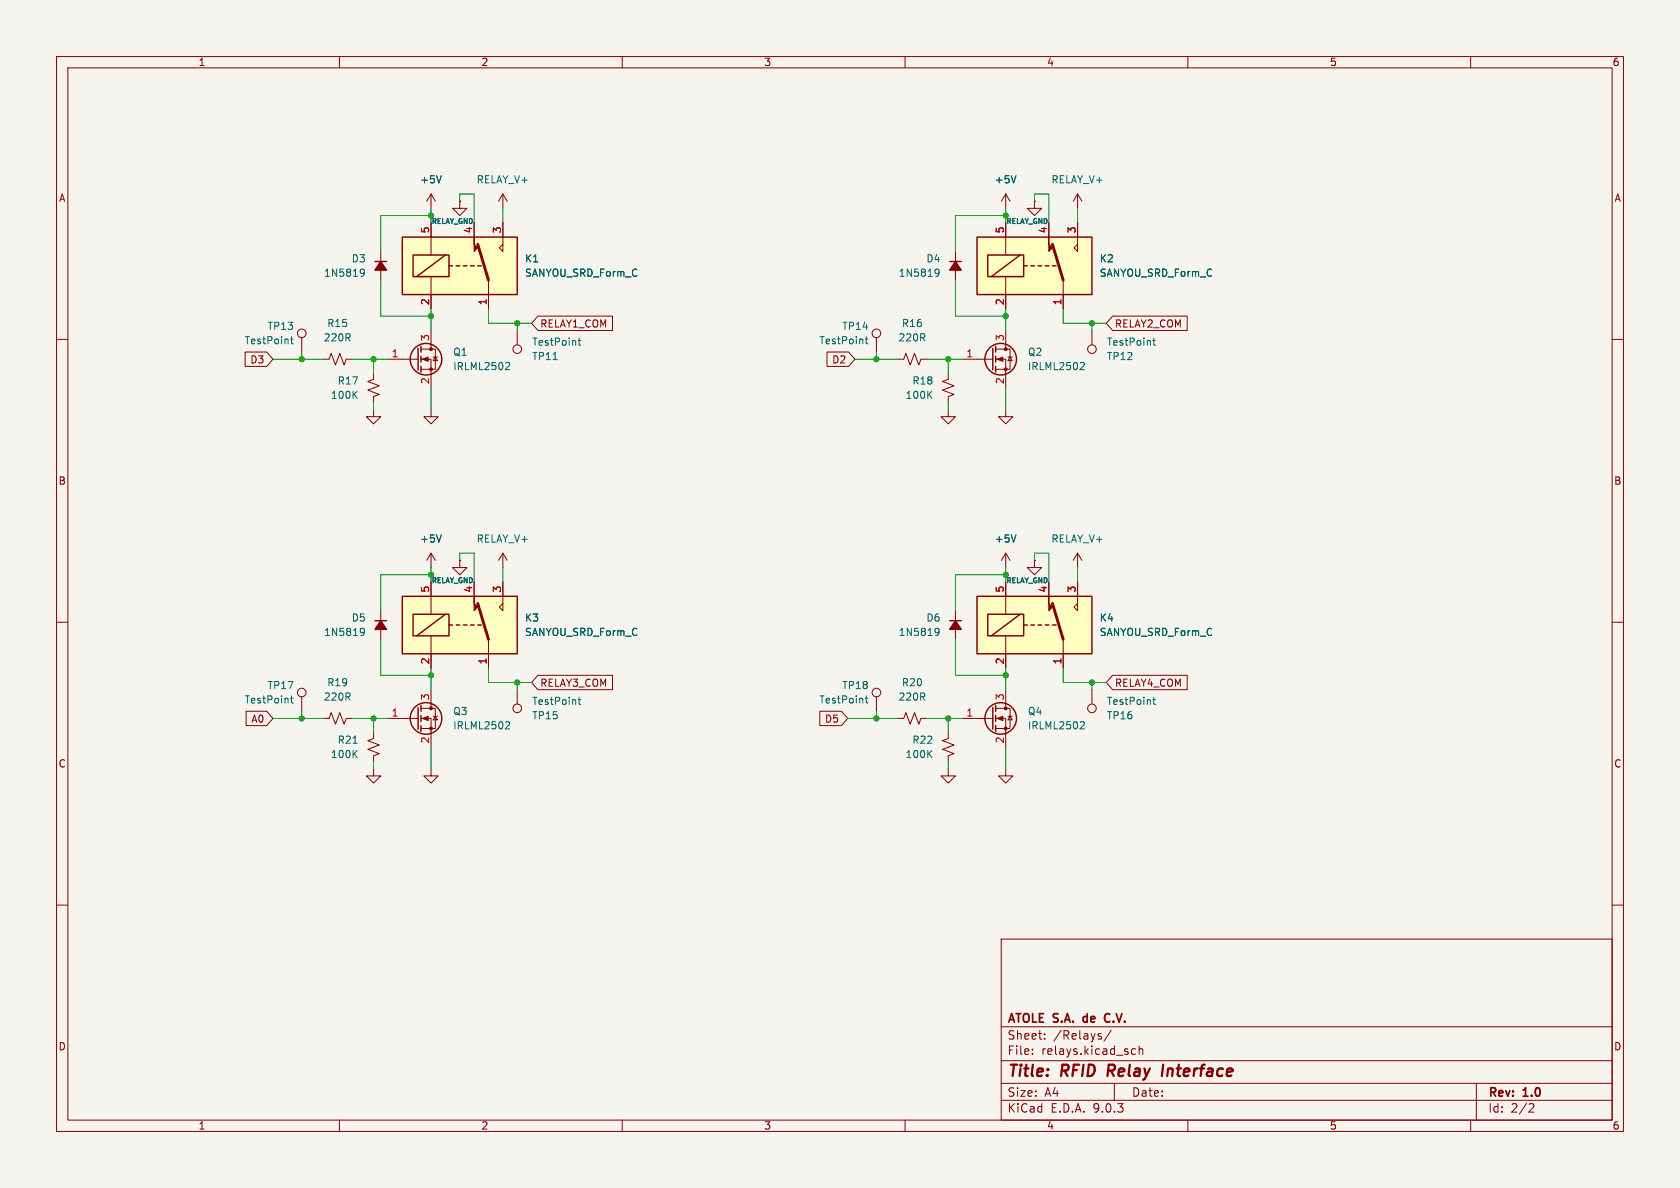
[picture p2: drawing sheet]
<svg xmlns="http://www.w3.org/2000/svg" width="297mm" height="210mm" viewBox="0 0 297 210" stroke-linecap="round" stroke-linejoin="round" font-family="sans-serif">
<path d="M0 0h297v210h-297z" fill="#f5f4ef" stroke="#f5f4ef" stroke-width=".18"/>
<g fill="none" stroke="#840000" stroke-width=".18">
<path d="M10 10h277v190h-277zM12 12h273v186h-273zM60 10v2M110 10v2M160 10v2M210 10v2M260 10v2M10 60h2M285 60h2M10 110h2M285 110h2M57.1 127h1.1l.3-1 .8 2 .8-2 .7 2 .4-1h1"/>
<path d="M66 135.9v1.3h1.3l-1.3 1.2-1.2-1.2h1.2M66 129.5v1.1l-1 .3 2.1 .8-2.1 .8 2.1 .7-1.1 .4v1M10 160h2M177 166h108v32h-108zM285 160h2M60 198v2M110 198v2M160 198v2M177 194.5h108M177 191.5h108M177 187.5h108M177 181.5h108"/>
<path d="M182.5 186.3v.1M182.5 185.5v.1M184.7 183.6v.1M184.7 182.8v.1M194.5 183.2l.2 .2-.2 .3M194.5 182.7l.2 .1M196.5 182.1l-1.3 2M197 191.5v3M200.1 186.3l.2 .1 .4-.1M200.7 185.5l-.4-.1-.2 .1M201.4 185.5l.2-.1 .4 .1v.9M201.4 184.9v1.5"/>
<path d="M210 198v2M260 198v2M261 191.5v6.5M270.5 195.1l.5 .1 .2 .3-1 1.1h1"/>
</g>
<path d="M196 188.2l-.2 2M205.6 188.2l-.2 2" fill="none" stroke="#840000" stroke-width=".4"/>
<path d="M191.6 179.8v.7M196.1 179.3a.58 .58 0 0 0-.6 0 .58 .58 0 0 0-.2 .5M195.3 180a.58 .58 0 0 0 .2 .6 .58 .58 0 0 0 .6 0" fill="none" stroke="#840000" stroke-width=".3"/>
<path d="M62.4 131.4h.7M62.6 133.2l.5 .7M63.1 132.7l-.7 .7" fill="none" stroke="#006464" stroke-width=".18"/>
<path d="M172.7 41.9h20.3v10.2h-20.3z" fill="#ffffc2"/>
<path d="M177.8 39.4v5.7M185.4 39.4v2.5M190.5 39.4v5.1l-.6-.7 .6-.6M177.8 48.9v5.7M188 49.5v5.1" fill="none" stroke="#840000" stroke-width=".18"/>
<path d="M172.7 41.9h20.3v10.2h-20.3zM174.6 45.1h6.4v3.8h-6.4zM180.3 45.1l-5 3.8M181 47h.6M182.2 47h.7M183.5 47h.6M184.8 47h.6M186.1 47h.6" fill="none" stroke="#840000" stroke-width=".25"/>
<path d="M186.1 43.2l1.9 6.3" fill="none" stroke="#840000" stroke-width=".51"/>
<path d="M185.4 41.9v1.3l.7 .6-.7 .7z" fill="#840000" stroke="#840000" stroke-width=".18"/>
<path d="M71.1 41.9h20.3v10.2h-20.3z" fill="#ffffc2"/>
<g fill="none" stroke="#840000" stroke-width=".18">
<path d="M76.2 34.3v2.5M76.2 39.4v5.7M76.2 34.3l-.8 1.3M76.2 34.3l.8 1.3M81.3 35.6v1.2h1.2l-1.2 1.3-1.3-1.3h1.3M81.3 35.6h.1M83.8 39.4v2.5M88.9 39.4v5.1l-.6-.7 .6-.6M88.9 34.3v2.5M88.9 34.3l-.8 1.3M88.9 34.3l.8 1.3M76.2 48.9v5.7"/>
<path d="M86.4 49.5v5.1M154.9 59.7v2.5M168.9 44.5v5M193 58.4v2.6M66 72.4v1.3h1.3l-1.3 1.2-1.2-1.2h1.2M76.2 72.4v1.3h1.3l-1.3 1.2-1.3-1.2h1.3M158.7 63.5h1.1l.3-1 .8 2 .8-2 .7 2 .4-1h1M76.2 97.8v2.5M76.2 97.8l-.8 1.3M76.2 97.8l.8 1.3M81.3 99.1v1.2h1.2l-1.2 1.3-1.3-1.3h1.3M81.3 99.1h.1"/>
<path d="M88.9 97.8v2.5M88.9 97.8l-.8 1.3M88.9 97.8l.8 1.3M177.8 97.8v2.5M177.8 97.8l-.8 1.3M177.8 97.8l.8 1.3M182.9 99.1v1.2h1.2l-1.2 1.3-1.3-1.3h1.3M182.9 99.1h.1M67.3 108v5M167.6 129.5v1.1l-1 .3 2.1 .8-2.1 .8 2.1 .7-1.1 .4v1M170.2 127h5.3M176 125.2h2.6v3.6h-2.6"/>
<path d="M176 127h1.8v5.1M177.8 121.9v3.3M178.2 126.6h.7M178.6 126.6l.3 .7h-.7z"/>
<circle cx="154.9" cy="58.9" r=".76"/>
<circle cx="193" cy="61.7" r=".76"/>
</g>
<g fill="none" stroke="#840000" stroke-width=".25">
<path d="M71.1 41.9h20.3v10.2h-20.3zM73 45.1h6.4v3.8h-6.4zM78.7 45.1l-5 3.8M79.4 47h.6M80.6 47h.7M81.9 47h.6M83.2 47h.6M84.5 47h.6M167.9 46.2h2M66.3 109.7h2M175.5 125.1v3.8M176 124.7v1"/>
<path d="M176 126.5v1M176 128.3v1"/>
<circle cx="176.9" cy="127" r="2.79"/>
</g>
<path d="M84.5 43.2l1.9 6.3" fill="none" stroke="#840000" stroke-width=".51"/>
<g fill="#840000" stroke="#840000" stroke-width=".18">
<path d="M83.8 41.9v1.3l.7 .6-.7 .7z"/>
<path d="M176.3 127l1-.4v.8z"/>
<circle cx="177.8" cy="125.2" r=".25"/>
<circle cx="177.8" cy="128.8" r=".25"/>
</g>
<g fill="none" stroke="#006464" stroke-width=".18">
<path d="M78 31.1l-.4 1.2M153 59.9h.4M153.1 59.5v1.1l.3 .2M165.4 47.6h.4l.2 .1a.84 .84 0 0 1-.3 1.1h-.3M166 48.1l-.2 .3-.4-.1M204 59.8v1.1l.3 .1M203.8 60.2h.5M78 94.6l-.4 1.2M179.6 94.6l-.4 1.2M63.8 111.1h.4l.2 .1a.84 .84 0 0 1-.3 1.1h-.3M64.4 111.6l-.2 .3-.4-.1M164.2 133.2l.5 .7"/>
<path d="M164.7 132.7l-.7 .7M191.2 127.6h.4l.1 .3-.8 .9h.8"/>
</g>
<g fill="#840000" stroke="#840000" stroke-width=".25">
<path d="M67.3 109.7l1 1.6h-2z"/>
<path d="M168.9 46.2l1 1.6h-2z"/>
</g>
<path d="M172.7 105.4h20.3v10.2h-20.3z" fill="#ffffc2"/>
<g fill="none" stroke="#840000" stroke-width=".18">
<path d="M177.8 34.3v2.5M177.8 34.3l-.8 1.3M177.8 34.3l.8 1.3M182.9 35.6v1.2h1.2l-1.2 1.3-1.3-1.3h1.3M182.9 35.6h.1M190.5 34.3v2.5M190.5 34.3l-.8 1.3M190.5 34.3l.8 1.3M53.3 59.7v2.5M67.3 44.5v5M76.2 58.4v3.3M177.8 58.4v3.3"/>
<path d="M57.1 63.5h1.1l.3-1 .8 2 .8-2 .7 2 .4-1h1M66 66v1.1l-1 .3 2.1 .8-2.1 .8 2.1 .7-1.1 .4v1M68.6 63.5h5.3M74.4 61.7h2.6v3.6h-2.6M74.4 63.5h1.8v5.1M76.6 63.1h.7M77 63.1l.3 .7h-.7zM167.6 72.4v1.3h1.3l-1.3 1.2-1.2-1.2h1.2M167.6 66v1.1l-1 .3 2.1 .8-2.1 .8 2.1 .7-1.1 .4v1M170.2 63.5h5.3M176 61.7h2.6v3.6h-2.6M176 63.5h1.8v5.1"/>
<path d="M177.8 72.4v1.3h1.3l-1.3 1.2-1.3-1.2h1.3M178.2 63.1h.7M178.6 63.1l.3 .7h-.7zM190.5 97.8v2.5M190.5 97.8l-.8 1.3M190.5 97.8l.8 1.3M168.9 108v5M177.8 102.9v5.7M177.8 112.4v5.7M185.4 102.9v2.5M188 113v5.1M190.5 102.9v5.1l-.6-.7 .6-.6"/>
<path d="M53.3 123.2v2.5M154.9 123.2v2.5M158.7 127h1.1l.3-1 .8 2 .8-2 .7 2 .4-1h1M167.6 135.9v1.3h1.3l-1.3 1.2-1.2-1.2h1.2M177.8 135.9v1.3h1.3l-1.3 1.2-1.3-1.2h1.3M193 121.9v2.6"/>
<circle cx="53.3" cy="58.9" r=".76"/>
<circle cx="53.3" cy="122.4" r=".76"/>
<circle cx="154.9" cy="122.4" r=".76"/>
<circle cx="193" cy="125.2" r=".76"/>
</g>
<g fill="none" stroke="#840000" stroke-width=".25">
<path d="M66.3 46.2h2M73.9 61.6v3.8M74.4 61.2v1M74.4 63v1M74.4 64.8v1M175.5 61.6v3.8M176 61.2v1M176 63v1M176 64.8v1M167.9 109.7h2M172.7 105.4h20.3v10.2h-20.3zM174.6 108.6h6.4v3.8h-6.4z"/>
<path d="M180.3 108.6l-5 3.8M181 110.5h.6M182.2 110.5h.7M183.5 110.5h.6M184.8 110.5h.6M186.1 110.5h.6"/>
<circle cx="75.3" cy="63.5" r="2.79"/>
<circle cx="176.9" cy="63.5" r="2.79"/>
</g>
<path d="M186.1 106.7l1.9 6.3" fill="none" stroke="#840000" stroke-width=".51"/>
<g fill="#840000" stroke="#840000" stroke-width=".18">
<path d="M185.4 105.4v1.3l.7 .6-.7 .7z"/>
<path d="M74.7 63.5l1-.4v.8z"/>
<path d="M176.3 63.5l1-.4v.8z"/>
<circle cx="76.2" cy="61.7" r=".25"/>
<circle cx="76.2" cy="65.3" r=".25"/>
<circle cx="177.8" cy="61.7" r=".25"/>
<circle cx="177.8" cy="65.3" r=".25"/>
</g>
<g fill="none" stroke="#006464" stroke-width=".18">
<path d="M179.6 31.1l-.4 1.2M51.4 59.9h.4M51.5 59.5v1.1l.3 .2M63.8 47.6h.4l.2 .1a.84 .84 0 0 1-.3 1.1h-.3M64.4 48.1l-.2 .3-.4-.1M62.6 69.7l.5 .7M63.1 69.2l-.7 .7M89.6 64.1h.4l.1 .3-.8 .9h.8M164.2 69.7l.5 .7M164.7 69.2l-.7 .7M191.2 64.1h.4l.1 .3-.8 .9h.8M165.4 111.1h.4l.2 .1a.84 .84 0 0 1-.3 1.1h-.3"/>
<path d="M166 111.6l-.2 .3-.4-.1M51.4 123.4h.4M51.5 123v1.1l.3 .2M153 123.4h.4M153.1 123v1.1l.3 .2M203.8 123.7h.5M204 123.3v1.1l.3 .1"/>
</g>
<g fill="#840000" stroke="#840000" stroke-width=".25">
<path d="M168.9 109.7l1 1.6h-2z"/>
<path d="M67.3 46.2l1 1.6h-2z"/>
</g>
<path d="M71.1 105.4h20.3v10.2h-20.3z" fill="#ffffc2"/>
<g fill="none" stroke="#840000" stroke-width=".18">
<path d="M76.2 39.4v2.5M81.3 35.6h.1M83.8 39.4v2.5M88.9 39.4v2.5M177.8 39.4v2.5M182.9 35.6h.1M185.4 39.4v2.5M190.5 39.4v2.5M76.2 52.1v2.5M86.4 52.1v2.5M91.4 58.4v2.6M95.1 55.9h13.2v2.5h-13.2l-1.1-1.2z"/>
<path d="M177.8 52.1v2.5M188 52.1v2.5M196.7 55.9h13.2v2.5h-13.2l-1.1-1.2zM43.3 62.2h3.8l1.2 1.3-1.2 1.3h-3.8zM146.2 62.2h3.8l1.1 1.3-1.1 1.3h-3.8zM81.3 99.1h.1M182.9 99.1h.1M76.2 102.9v5.7M76.2 112.4v5.7M83.8 102.9v2.5M86.4 113v5.1M88.9 102.9v5.1l-.6-.7 .6-.6"/>
<path d="M95.1 119.4h13.2v2.5h-13.2l-1.1-1.2zM177.8 102.9v2.5M177.8 115.6v2.5M185.4 102.9v2.5M188 115.6v2.5M190.5 102.9v2.5M196.7 119.4h13.2v2.5h-13.2l-1.1-1.2zM43.5 125.7h3.6l1.2 1.3-1.2 1.3h-3.6zM68.6 127h5.3M74.4 125.2h2.6v3.6h-2.6M74.4 127h1.8v5.1M76.2 135.9v1.3h1.3l-1.3 1.2-1.3-1.2h1.3"/>
<path d="M76.2 121.9v3.3M76.6 126.6h.7M77 126.6l.3 .7h-.7zM91.4 121.9v2.6M144.9 125.7h3.8l1.2 1.3-1.2 1.3h-3.8z"/>
<circle cx="91.4" cy="61.7" r=".76"/>
<circle cx="91.4" cy="125.2" r=".76"/>
</g>
<g fill="none" stroke="#840000" stroke-width=".25">
<path d="M71.1 105.4h20.3v10.2h-20.3zM73 108.6h6.4v3.8h-6.4zM78.7 108.6l-5 3.8M79.4 110.5h.6M80.6 110.5h.7M81.9 110.5h.6M83.2 110.5h.6M84.5 110.5h.6M73.9 125.1v3.8M74.4 124.7v1M74.4 126.5v1M74.4 128.3v1"/>
<circle cx="75.3" cy="127" r="2.79"/>
</g>
<path d="M84.5 106.7l1.9 6.3" fill="none" stroke="#840000" stroke-width=".51"/>
<g fill="#840000" stroke="#840000" stroke-width=".18">
<path d="M83.8 105.4v1.3l.7 .6-.7 .7z"/>
<path d="M74.7 127l1-.4v.8z"/>
<circle cx="76.2" cy="125.2" r=".25"/>
<circle cx="76.2" cy="128.8" r=".25"/>
</g>
<path d="M78 31.1l-.4 1.2M179.6 31.1l-.4 1.2M102.4 59.8v1.1l.3 .1M97.8 63.6h.7M102.2 60.2h.5M78 94.6l-.4 1.2M179.6 94.6l-.4 1.2M89.6 127.6h.4l.1 .3-.8 .9h.8M102.2 123.7h.5M102.4 123.3v1.1l.3 .1" fill="none" stroke="#006464" stroke-width=".18"/>
<g fill="none" stroke="#009600" stroke-width=".18">
<path d="M76.2 38.1h-8.9v6.4M76.2 36.8v2.6M81.3 35.6v-1.3h2.5v5.1M88.9 36.8v2.6M177.8 36.8v2.6M177.8 38.1h-8.9v6.4M182.9 35.6v-1.3h2.5v5.1M190.5 36.8v2.6M67.3 49.5v6.4h8.9M76.2 54.6v3.8M86.4 54.6v2.6h7.6M91.4 57.2v1.2"/>
<path d="M168.9 49.5v6.4h8.9M177.8 54.6v3.8M188 54.6v2.6h7.6M193 57.2v1.2M48.3 63.5h8.8M53.3 62.2v1.3M62.2 63.5h6.4M66 63.5v2.5M66 71.1v1.3M76.2 68.6v3.8M151.1 63.5h7.6M154.9 62.2v1.3"/>
<path d="M163.8 63.5h6.4M167.6 63.5v2.5M167.6 71.1v1.3M177.8 68.6v3.8M81.3 99.1v-1.3h2.5v5.1M182.9 99.1v-1.3h2.5v5.1M67.3 113v6.4h8.9M76.2 100.3v2.6M76.2 118.1v3.8M76.2 101.6h-8.9v6.4M86.4 118.1v2.6h7.6M88.9 100.3v2.6"/>
<path d="M168.9 113v6.4h8.9M177.8 100.3v2.6M177.8 118.1v3.8M177.8 101.6h-8.9v6.4M188 118.1v2.6h7.6M190.5 100.3v2.6M48.3 127h8.8M53.3 125.7v1.3M62.2 127h6.4M66 127v2.5M66 134.6v1.3M76.2 132.1v3.8"/>
<path d="M91.4 120.7v1.2M149.9 127h8.8M154.9 125.7v1.3M163.8 127h6.4M167.6 127v2.5M167.6 134.6v1.3M177.8 132.1v3.8M193 120.7v1.2"/>
</g>
<g fill="#009600" stroke="#009600" stroke-width=".18">
<circle cx="177.8" cy="38.1" r=".46"/>
<circle cx="177.8" cy="55.9" r=".46"/>
<circle cx="154.9" cy="63.5" r=".46"/>
<circle cx="193" cy="57.2" r=".46"/>
<circle cx="167.6" cy="63.5" r=".46"/>
<circle cx="76.2" cy="38.1" r=".46"/>
<circle cx="91.4" cy="57.2" r=".46"/>
<circle cx="66" cy="63.5" r=".46"/>
<circle cx="76.2" cy="55.9" r=".46"/>
<circle cx="53.3" cy="63.5" r=".46"/>
<circle cx="53.3" cy="127" r=".46"/>
<circle cx="76.2" cy="119.4" r=".46"/>
<circle cx="91.4" cy="120.7" r=".46"/>
<circle cx="66" cy="127" r=".46"/>
<circle cx="76.2" cy="101.6" r=".46"/>
<circle cx="193" cy="120.7" r=".46"/>
<circle cx="177.8" cy="119.4" r=".46"/>
<circle cx="177.8" cy="101.6" r=".46"/>
<circle cx="154.9" cy="127" r=".46"/>
<circle cx="167.6" cy="127" r=".46"/>
</g>
<g font-size="2.8" fill="#840000">
<text x="178" y="190.9">Title:</text>
<text x="187.7" y="190.9">RFID</text>
<text x="196.6" y="190.9">Relay</text>
<text x="207.1" y="190.9">Interface</text>
</g>
<g font-size="2.1" fill="#840000">
<text x="178" y="184">Sheet:</text>
<text x="178" y="181.2">ATOLE S.A.</text>
<text x="186.2" y="184">/Relays/</text>
<text x="192.2" y="181.2">de</text>
<text x="196.6" y="181.2">C.V.</text>
<text x="178" y="186.7">File:</text>
<text x="184.1" y="186.7">relays.kicad_sch</text>
<text x="178" y="196.9">KiCad</text>
<text x="178" y="194.1">Size:</text>
<text x="184.7" y="194.1">A4</text>
<text x="185.7" y="196.9">E.D.A.</text>
<text x="193.3" y="196.9">9.0.3</text>
<text x="200" y="194.1">Date:</text>
<text x="263" y="194.3">Rev:</text>
<text x="263" y="196.9">Id:</text>
<text x="267.1" y="196.9">2/2</text>
<text x="269.4" y="194.3">1.0</text>
</g>
<g font-size="1.8" fill="#840000">
<text x="35" y="11.9">1</text>
<text x="85" y="11.9">2</text>
<text x="135" y="11.9">3</text>
<text x="185" y="11.9">4</text>
<text x="235" y="11.9">5</text>
<text x="285" y="11.9">6</text>
<text x="10.3" y="35.9">A</text>
<text x="285.3" y="35.9">A</text>
<text x="95.4" y="58.1">RELAY1_COM</text>
<text x="197" y="58.1">RELAY2_COM</text>
<text x="44.1" y="64.5">D3</text>
<text x="147" y="64.5">D2</text>
<text x="10.3" y="85.9">B</text>
<text x="285.3" y="85.9">B</text>
<text x="95.4" y="121.6">RELAY3_COM</text>
<text x="197" y="121.6">RELAY4_COM</text>
<text x="44.3" y="128">A0</text>
<text x="145.7" y="128">D5</text>
<text x="10.3" y="135.9">C</text>
<text x="285.3" y="135.9">C</text>
<text x="10.3" y="185.9">D</text>
<text x="285.3" y="185.9">D</text>
<text x="35" y="199.9">1</text>
<text x="85" y="199.9">2</text>
<text x="135" y="199.9">3</text>
<text x="185" y="199.9">4</text>
<text x="235" y="199.9">5</text>
<text x="285" y="199.9">6</text>
</g>
<g font-size="1.8" fill="#006464">
<text x="74.2" y="32.6">+5V</text>
<text x="84.2" y="32.6">RELAY_V+</text>
<text x="175.8" y="32.6">+5V</text>
<text x="185.8" y="32.6">RELAY_V+</text>
<text x="62.1" y="46.6">D3</text>
<text x="92.7" y="46.6">K1</text>
<text x="163.7" y="46.6">D4</text>
<text x="194.3" y="46.6">K2</text>
<text x="57.2" y="49.1">1N5819</text>
<text x="92.7" y="49.1">SANYOU_SRD_Form_C</text>
<text x="158.8" y="49.1">1N5819</text>
<text x="194.3" y="49.1">SANYOU_SRD_Form_C</text>
<text x="47.2" y="58.5">TP13</text>
<text x="57.7" y="58">R15</text>
<text x="148.8" y="58.5">TP14</text>
<text x="159.3" y="58">R16</text>
<text x="43.1" y="61.1">TestPoint</text>
<text x="57.1" y="60.6">220R</text>
<text x="80" y="63.1">Q1</text>
<text x="80" y="65.6">IRLML2502</text>
<text x="94" y="61.3">TestPoint</text>
<text x="94" y="63.9">TP11</text>
<text x="144.7" y="61.1">TestPoint</text>
<text x="158.7" y="60.6">220R</text>
<text x="181.6" y="63.1">Q2</text>
<text x="181.6" y="65.6">IRLML2502</text>
<text x="195.6" y="61.3">TestPoint</text>
<text x="195.6" y="63.9">TP12</text>
<text x="58.4" y="70.7">100K</text>
<text x="59.6" y="68.2">R17</text>
<text x="160" y="70.7">100K</text>
<text x="161.2" y="68.2">R18</text>
<text x="74.2" y="96.1">+5V</text>
<text x="84.2" y="96.1">RELAY_V+</text>
<text x="175.8" y="96.1">+5V</text>
<text x="185.8" y="96.1">RELAY_V+</text>
<text x="57.2" y="112.6">1N5819</text>
<text x="62.1" y="110.1">D5</text>
<text x="92.7" y="110.1">K3</text>
<text x="92.7" y="112.6">SANYOU_SRD_Form_C</text>
<text x="158.8" y="112.6">1N5819</text>
<text x="163.7" y="110.1">D6</text>
<text x="194.3" y="110.1">K4</text>
<text x="194.3" y="112.6">SANYOU_SRD_Form_C</text>
<text x="43.1" y="124.6">TestPoint</text>
<text x="47.2" y="122">TP17</text>
<text x="57.1" y="124.1">220R</text>
<text x="57.7" y="121.5">R19</text>
<text x="94" y="124.8">TestPoint</text>
<text x="144.7" y="124.6">TestPoint</text>
<text x="148.8" y="122">TP18</text>
<text x="158.7" y="124.1">220R</text>
<text x="159.3" y="121.5">R20</text>
<text x="195.6" y="124.8">TestPoint</text>
<text x="59.6" y="131.7">R21</text>
<text x="80" y="126.6">Q3</text>
<text x="80" y="129.1">IRLML2502</text>
<text x="94" y="127.4">TP15</text>
<text x="161.2" y="131.7">R22</text>
<text x="181.6" y="126.6">Q4</text>
<text x="181.6" y="129.1">IRLML2502</text>
<text x="195.6" y="127.4">TP16</text>
<text x="58.4" y="134.2">100K</text>
<text x="160" y="134.2">100K</text>
</g>
<g font-size="1.8" fill="#a90000">
<text x="75.9" y="41.3" transform="rotate(-90 75.9 41.3)">5</text>
<text x="83.6" y="41.3" transform="rotate(-90 83.6 41.3)">4</text>
<text x="88.6" y="41.3" transform="rotate(-90 88.6 41.3)">3</text>
<text x="177.5" y="41.3" transform="rotate(-90 177.5 41.3)">5</text>
<text x="185.2" y="41.3" transform="rotate(-90 185.2 41.3)">4</text>
<text x="190.2" y="41.3" transform="rotate(-90 190.2 41.3)">3</text>
<text x="75.9" y="54" transform="rotate(-90 75.9 54)">2</text>
<text x="86.1" y="54" transform="rotate(-90 86.1 54)">1</text>
<text x="177.5" y="54" transform="rotate(-90 177.5 54)">2</text>
<text x="187.7" y="54" transform="rotate(-90 187.7 54)">1</text>
<text x="69.1" y="63.2">1</text>
<text x="75.9" y="60.4" transform="rotate(-90 75.9 60.4)">3</text>
<text x="170.7" y="63.2">1</text>
<text x="177.5" y="60.4" transform="rotate(-90 177.5 60.4)">3</text>
<text x="75.9" y="68" transform="rotate(-90 75.9 68)">2</text>
<text x="177.5" y="68" transform="rotate(-90 177.5 68)">2</text>
<text x="75.9" y="104.8" transform="rotate(-90 75.9 104.8)">5</text>
<text x="83.6" y="104.8" transform="rotate(-90 83.6 104.8)">4</text>
<text x="88.6" y="104.8" transform="rotate(-90 88.6 104.8)">3</text>
<text x="177.5" y="104.8" transform="rotate(-90 177.5 104.8)">5</text>
<text x="185.2" y="104.8" transform="rotate(-90 185.2 104.8)">4</text>
<text x="190.2" y="104.8" transform="rotate(-90 190.2 104.8)">3</text>
<text x="75.9" y="117.5" transform="rotate(-90 75.9 117.5)">2</text>
<text x="86.1" y="117.5" transform="rotate(-90 86.1 117.5)">1</text>
<text x="177.5" y="117.5" transform="rotate(-90 177.5 117.5)">2</text>
<text x="187.7" y="117.5" transform="rotate(-90 187.7 117.5)">1</text>
<text x="75.9" y="123.9" transform="rotate(-90 75.9 123.9)">3</text>
<text x="177.5" y="123.9" transform="rotate(-90 177.5 123.9)">3</text>
<text x="69.1" y="126.7">1</text>
<text x="75.9" y="131.5" transform="rotate(-90 75.9 131.5)">2</text>
<text x="170.7" y="126.7">1</text>
<text x="177.5" y="131.5" transform="rotate(-90 177.5 131.5)">2</text>
</g>
<g font-size="1.2" fill="#006464">
<text x="76.2" y="39.8">RELAY_GND</text>
<text x="177.8" y="39.8">RELAY_GND</text>
<text x="76.2" y="103.3">RELAY_GND</text>
<text x="177.8" y="103.3">RELAY_GND</text>
</g>
</svg>
